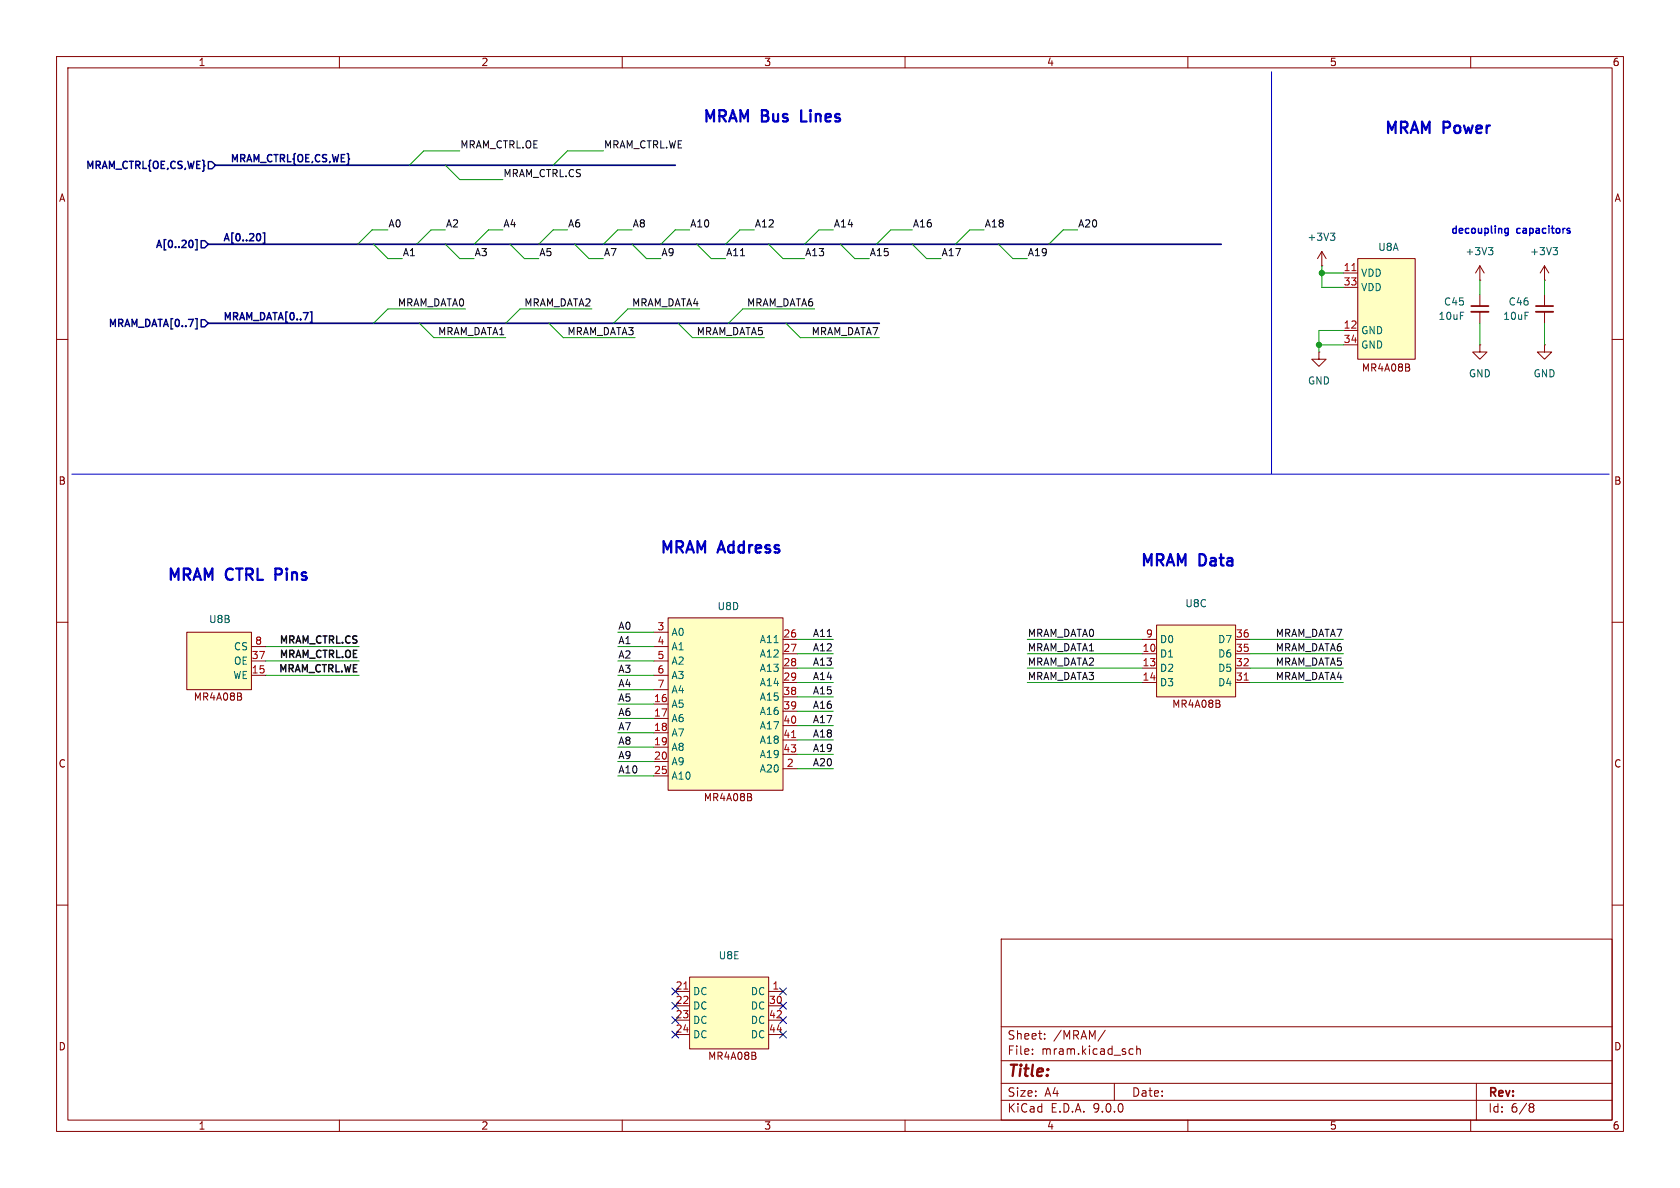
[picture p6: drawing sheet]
<svg xmlns="http://www.w3.org/2000/svg" width="297mm" height="210mm" viewBox="0 0 297 210" stroke-linecap="round" stroke-linejoin="round" font-family="sans-serif">
<g fill="none" stroke="#840000" stroke-width=".18">
<path d="M10 10h277v190h-277zM12 12h273v186h-273zM60 10v2M110 10v2M160 10v2M210 10v2M260 10v2M10 60h2M285 60h2M10 110h2M285 110h2M10 160h2"/>
<path d="M177 166h108v32h-108zM285 160h2M60 198v2M110 198v2M160 198v2M177 194.5h108M177 191.5h108M177 187.5h108M177 181.5h108M182.5 186.3v.1M182.5 185.5v.1M184.7 183.6v.1"/>
<path d="M184.7 182.8v.1M195.4 182.1l-1.3 2M197 191.5v3M199.9 185.4l.4 .1M200.3 186.3l-.4 .1M201 185.5l.2-.1 .3 .1 .1 .9M201 184.9v1.5M210 198v2M260 198v2M261 191.5v6.5M270.6 195.1l.4 .1 .2 .2-.3 .3M270.6 195.7h.3"/>
<path d="M270.9 195.7l.2 .2 .1 .4-.2 .2-.4 .1"/>
</g>
<path d="M118.1 109.2h20.3v30.5h-20.3z" fill="#ffffc2"/>
<g fill="none" stroke="#840000" stroke-width=".18">
<path d="M261.6 52.1v2M261.6 55.1v2.1M233.2 62.2v1.3h1.2l-1.2 1.3-1.3-1.3h1.3M233.2 62.2h.1M115.6 111.8h2.5M115.6 114.3h2.5M115.6 116.8h2.5M115.6 119.4h2.5M118.1 109.2h20.3v30.5h-20.3zM138.4 113h2.6M138.4 115.6h2.6M138.4 118.1h2.6"/>
<path d="M115.6 121.9h2.5M115.6 124.5h2.5M115.6 127h2.5M115.6 129.5h2.5M115.6 132.1h2.5M115.6 134.6h2.5M115.6 137.2h2.5M138.4 120.7h2.6M138.4 123.2h2.6M138.4 125.7h2.6M138.4 128.3h2.6M138.4 130.8h2.6"/>
<path d="M138.4 133.4h2.6M138.4 135.9h2.6M132.2 140.3l.6 .1v.2l-.2 .3M132.2 140.9h.4M132.6 140.9l.3 .2-.1 .3-.6 .1"/>
</g>
<path d="M139.9 130.4h.8" fill="none" stroke="#a90000" stroke-width=".18"/>
<path d="M260.1 54.1h3" fill="none" stroke="#840000" stroke-width=".3"/>
<path d="M260.1 55.1h3" fill="none" stroke="#840000" stroke-width=".33"/>
<path d="M240 45.7h10.2v17.8h-10.2z" fill="#ffffc2"/>
<g fill="none" stroke="#840000" stroke-width=".18">
<path d="M237.5 48.3h2.5M237.5 50.8h2.5M237.5 58.4h2.5M240 45.7h10.2v17.8h-10.2zM261.6 49.5h.1M261.6 47l.8 1.3M261.6 47l-.7 1.3M261.6 47v2.5M273 49.5h.1M273 47l.8 1.3M273 47l-.7 1.3M273 47v2.5"/>
<path d="M237.5 61h2.5M248.5 64.3l.6 .2 .1 .2-.3 .2M248.5 64.9h.4M248.9 64.9l.3 .3v.3l-.7 .1M261.6 61v1.2h-1.3l1.3 1.3 1.3-1.3h-1.3M261.6 61h.1M273 61v1.2h-1.2l1.2 1.3 1.3-1.3h-1.3M273 61h.1"/>
</g>
<path d="M239 47.8h.7" fill="none" stroke="#a90000" stroke-width=".18"/>
<path d="M263.1 43.8h.8l-.4 .4M263.7 44.2l.2 .3v.3l-.2 .2M274.6 43.8h.7l-.4 .4M275.1 44.2l.2 .3v.3l-.2 .2" fill="none" stroke="#006464" stroke-width=".18"/>
<path d="M121.9 172.7h14v12.7h-14z" fill="#ffffc2"/>
<g fill="none" stroke="#840000" stroke-width=".18">
<path d="M233.7 47h.1M233.7 44.5l-.8 1.2M233.7 44.5l.7 1.2M233.7 44.5v2.5M273 52.1v2M273 55.1v2.1M119.4 175.3h2.5M119.4 177.8h2.5M121.9 172.7h14v12.7h-14zM135.9 175.3h2.5M135.9 177.8h2.5M119.4 180.3h2.5"/>
<path d="M119.4 182.9h2.5M132.9 186l.6 .1 .1 .3-.3 .2M132.9 186.6h.4M133.3 186.6l.4 .2-.1 .3-.7 .2M135.9 180.3h2.5M135.9 182.9h2.5"/>
</g>
<path d="M120.9 174.8h.7" fill="none" stroke="#a90000" stroke-width=".18"/>
<path d="M271.5 54.1h3.1" fill="none" stroke="#840000" stroke-width=".3"/>
<path d="M271.5 55.1h3.1" fill="none" stroke="#840000" stroke-width=".33"/>
<path d="M235.2 41.2h.8l-.4 .5M235.7 41.7l.3 .2v.3l-.3 .3" fill="none" stroke="#006464" stroke-width=".18"/>
<path d="M204.5 110.5h13.9v12.7h-13.9z" fill="#ffffc2"/>
<path d="M201.9 113h2.6M201.9 115.6h2.6M201.9 118.1h2.6M204.5 110.5h13.9v12.7h-13.9zM218.4 113h2.6M218.4 115.6h2.6M218.4 118.1h2.6M201.9 120.7h2.6M215 123.8l.6 .1v.2l-.2 .3M215 124.4h.4M215.4 124.4l.3 .2-.1 .3-.6 .1M218.4 120.7h2.6" fill="none" stroke="#840000" stroke-width=".18"/>
<path d="M220 120.2h.7" fill="none" stroke="#a90000" stroke-width=".18"/>
<path d="M33 111.8h11.4v10.1h-11.4z" fill="#ffffc2"/>
<path d="M33 111.8h11.4v10.1h-11.4zM44.4 114.3h2.6M44.4 116.8h2.6M44.4 119.4h2.6M42 122.5l.6 .1 .1 .3-.3 .2M42 123.1h.4M42.4 123.1l.3 .2v.3l-.7 .2" fill="none" stroke="#840000" stroke-width=".18"/>
<path d="M36.8 28.6h.7l.6 .6-.6 .6h-.7zM34.5 42.4h.3v1.8h-.3M35.6 42.5h.6l.6 .7-.6 .6h-.6zM35.6 56.5h.6l.6 .7-.6 .6h-.6zM46.5 41.2h.3v1.8h-.3" fill="none" stroke="#000084" stroke-width=".25"/>
<path d="M224.8 12.7v71.1M12.7 83.8h271.8" fill="none" stroke="#0000c2" stroke-width=".18"/>
<path d="M38.1 29.2h81.3M36.8 43.2h179.1M36.8 57.2h118.6" fill="none" stroke="#000084" stroke-width=".3"/>
<g fill="none" stroke="#009600" stroke-width=".18">
<path d="M78.7 29.2l2.6 2.6h7.6M81.3 26.7h-6.4l-2.5 2.5M106.7 26.7h-6.4l-2.5 2.5M66 43.2l2.6 2.5h2.5M68.6 40.6h-2.8l-2.6 2.6M74.2 57.2l2.5 2.5h12.7M78.7 40.6h-2.5l-2.5 2.6M78.7 43.2l2.6 2.5h2.5M82.3 54.6h-13.7l-2.6 2.6M88.9 40.6h-2.5l-2.6 2.6M90.2 43.2l2.5 2.5h2.5M97 57.2l2.6 2.5h12.7"/>
<path d="M100.3 40.6h-2.5l-2.6 2.6M101.6 43.2l2.5 2.5h2.6M104.6 54.6h-12.7l-2.5 2.6M111.8 40.6h-2.6l-2.5 2.6M111.8 43.2l2.5 2.5h2.5M119.9 57.2l2.5 2.5h12.7M121.9 40.6h-2.5l-2.6 2.6M123.2 43.2l2.5 2.5h2.6M123.7 54.6h-12.7l-2.5 2.6M133.3 40.6h-2.5l-2.5 2.6M135.9 43.2l2.5 2.5h3.8M138.9 57.2l2.6 2.5h13.9"/>
<path d="M144 54.6h-12.7l-2.5 2.6M147.3 40.6h-2.5l-2.6 2.6M148.6 43.2l2.5 2.5h2.6M161.3 40.6h-3.8l-2.6 2.6M161.3 43.2l2.5 2.5h2.6M174 40.6h-2.6l-2.5 2.6M176.5 43.2l2.6 2.5h2.5M190.5 40.6h-2.5l-2.6 2.6M233.7 47v3.8h3.8M233.7 48.3h3.8M237.5 58.4h-4.3v3.8M261.6 49.5v2.6"/>
<path d="M261.6 57.2v3.8M273 49.5v2.6M273 57.2v3.8M233.2 61h4.3M47 114.3h16.5M47 116.8h16.5M47 119.4h16.5M109.2 114.3h6.4M109.2 116.8h6.4M109.2 119.4h6.4M109.2 111.8h6.4M141 118.1h6.3"/>
<path d="M141 113h6.3M141 115.6h6.3M181.6 118.1h20.3M181.6 113h20.3M181.6 115.6h20.3M221 118.1h16.5M221 113h16.5M221 115.6h16.5M109.2 124.5h6.4M109.2 137.2h6.4M109.2 134.6h6.4M109.2 132.1h6.4"/>
<path d="M109.2 129.5h6.4M109.2 127h6.4M109.2 121.9h6.4M141 120.7h6.3M141 135.9h6.3M141 125.7h6.3M141 130.8h6.3M141 133.4h6.3M141 123.2h6.3M141 128.3h6.3M181.6 120.7h20.3M221 120.7h16.5"/>
</g>
<g fill="none" stroke="#000084" stroke-width=".18">
<path d="M118.8 174.7l1.2 1.2M118.8 179.7l1.2 1.2M118.8 177.2l1.2 1.2M120 174.7l-1.2 1.2M120 179.7l-1.2 1.2M120 177.2l-1.2 1.2M137.8 177.2l1.2 1.2M137.8 179.7l1.2 1.2M137.8 174.7l1.2 1.2M139 177.2l-1.2 1.2M139 179.7l-1.2 1.2M139 174.7l-1.2 1.2"/>
<path d="M118.8 182.3l1.2 1.2M120 182.3l-1.2 1.2M137.8 182.3l1.2 1.2M139 182.3l-1.2 1.2"/>
</g>
<path d="M266.3 40.4h.3M266.6 40.4v1l-.1 .2h-.3M266.6 41.2h-.3M277.5 40.9v.3" fill="none" stroke="#0000c2" stroke-width=".25"/>
<g fill="#009600" stroke="#009600" stroke-width=".18">
<circle cx="233.2" cy="61" r=".46"/>
<circle cx="233.7" cy="48.3" r=".46"/>
</g>
<g font-size="2.8" fill="#0000c2">
<text x="124" y="22.2">MRAM Bus</text>
<text x="142.4" y="22.2">Lines</text>
<text x="244.5" y="24.2">MRAM Power</text>
<text x="116.4" y="98.4">MRAM Address</text>
<text x="201.4" y="100.7">MRAM Data</text>
<text x="29.3" y="103.2">MRAM CTRL</text>
<text x="49.4" y="103.2">Pins</text>
</g>
<text font-size="2.8" fill="#840000" x="178" y="190.9">Title:</text>
<g font-size="2.1" fill="#840000">
<text x="178" y="184">Sheet:</text>
<text x="186.2" y="184">/MRAM/</text>
<text x="178" y="186.7">File:</text>
<text x="184.1" y="186.7">mram.kicad_sch</text>
<text x="178" y="196.9">KiCad</text>
<text x="178" y="194.1">Size:</text>
<text x="184.7" y="194.1">A4</text>
<text x="185.7" y="196.9">E.D.A.</text>
<text x="193.3" y="196.9">9.0.0</text>
<text x="200" y="194.1">Date:</text>
<text x="263" y="194.3">Rev:</text>
<text x="263" y="196.9">Id:</text>
<text x="267.1" y="196.9">6/8</text>
</g>
<g font-size="1.8" fill="#840000">
<text x="35" y="11.9">1</text>
<text x="85" y="11.9">2</text>
<text x="135" y="11.9">3</text>
<text x="185" y="11.9">4</text>
<text x="235" y="11.9">5</text>
<text x="285" y="11.9">6</text>
<text x="10.3" y="35.9">A</text>
<text x="285.3" y="35.9">A</text>
<text x="240.1" y="65.9">MR4A08B</text>
<text x="10.3" y="85.9">B</text>
<text x="285.3" y="85.9">B</text>
<text x="33.6" y="124.1">MR4A08B</text>
<text x="206.6" y="125.3">MR4A08B</text>
<text x="10.3" y="135.9">C</text>
<text x="285.3" y="135.9">C</text>
<text x="123.8" y="141.8">MR4A08B</text>
<text x="10.3" y="185.9">D</text>
<text x="285.3" y="185.9">D</text>
<text x="124.5" y="187.6">MR4A08B</text>
<text x="35" y="199.9">1</text>
<text x="85" y="199.9">2</text>
<text x="135" y="199.9">3</text>
<text x="185" y="199.9">4</text>
<text x="235" y="199.9">5</text>
<text x="285" y="199.9">6</text>
</g>
<g font-size="1.8" fill="#000084">
<text x="40.6" y="28.8">MRAM_CTRL{OE,CS,WE}</text>
<text x="14.9" y="30.2">MRAM_CTRL{OE,CS,WE}</text>
<text x="27.2" y="44.2">A[0..20]</text>
<text x="39.4" y="42.7">A[0..20]</text>
<text x="18.9" y="58.2">MRAM_DATA[0..7]</text>
<text x="39.4" y="56.7">MRAM_DATA[0..7]</text>
</g>
<g font-size="1.8" fill="#0f0f0f">
<text x="81.3" y="26.3">MRAM_CTRL.OE</text>
<text x="106.7" y="26.3">MRAM_CTRL.WE</text>
<text x="88.9" y="31.4">MRAM_CTRL.CS</text>
<text x="68.6" y="40.3">A0</text>
<text x="78.7" y="40.3">A2</text>
<text x="88.9" y="40.3">A4</text>
<text x="100.3" y="40.3">A6</text>
<text x="111.8" y="40.3">A8</text>
<text x="121.9" y="40.3">A10</text>
<text x="133.3" y="40.3">A12</text>
<text x="147.3" y="40.3">A14</text>
<text x="161.3" y="40.3">A16</text>
<text x="174" y="40.3">A18</text>
<text x="190.5" y="40.3">A20</text>
<text x="71.1" y="45.4">A1</text>
<text x="83.8" y="45.4">A3</text>
<text x="95.2" y="45.4">A5</text>
<text x="106.7" y="45.4">A7</text>
<text x="116.8" y="45.4">A9</text>
<text x="128.3" y="45.4">A11</text>
<text x="142.2" y="45.4">A13</text>
<text x="153.7" y="45.4">A15</text>
<text x="166.4" y="45.4">A17</text>
<text x="181.6" y="45.4">A19</text>
<text x="70.2" y="54.3">MRAM_DATA0</text>
<text x="77.4" y="59.3">MRAM_DATA1</text>
<text x="92.6" y="54.3">MRAM_DATA2</text>
<text x="100.2" y="59.3">MRAM_DATA3</text>
<text x="111.6" y="54.3">MRAM_DATA4</text>
<text x="123.1" y="59.3">MRAM_DATA5</text>
<text x="132" y="54.3">MRAM_DATA6</text>
<text x="143.4" y="59.3">MRAM_DATA7</text>
<text x="49.1" y="113.9">MRAM_CTRL.CS</text>
<text x="109.2" y="111.4">A0</text>
<text x="109.2" y="114">A1</text>
<text x="143.6" y="112.7">A11</text>
<text x="181.6" y="112.7">MRAM_DATA0</text>
<text x="225.4" y="112.7">MRAM_DATA7</text>
<text x="49" y="118.9">MRAM_CTRL.WE</text>
<text x="49.1" y="116.4">MRAM_CTRL.OE</text>
<text x="109.2" y="119">A3</text>
<text x="109.2" y="116.5">A2</text>
<text x="143.6" y="115.2">A12</text>
<text x="143.6" y="117.8">A13</text>
<text x="181.6" y="115.2">MRAM_DATA1</text>
<text x="181.6" y="117.8">MRAM_DATA2</text>
<text x="225.4" y="115.2">MRAM_DATA6</text>
<text x="225.4" y="117.8">MRAM_DATA5</text>
<text x="109.2" y="121.6">A4</text>
<text x="109.2" y="124.1">A5</text>
<text x="143.6" y="122.8">A15</text>
<text x="143.6" y="125.4">A16</text>
<text x="143.6" y="120.3">A14</text>
<text x="181.6" y="120.3">MRAM_DATA3</text>
<text x="225.4" y="120.3">MRAM_DATA4</text>
<text x="109.2" y="129.2">A7</text>
<text x="109.2" y="131.7">A8</text>
<text x="109.2" y="126.7">A6</text>
<text x="143.6" y="127.9">A17</text>
<text x="143.6" y="130.5">A18</text>
<text x="109.2" y="136.8">A10</text>
<text x="109.2" y="134.3">A9</text>
<text x="143.6" y="135.5">A20</text>
<text x="143.6" y="133">A19</text>
</g>
<g font-size="1.8" fill="#0000c2">
<text x="256.3" y="41.7">decoupling</text>
<text x="268.2" y="41.7">capacitors</text>
</g>
<g font-size="1.8" fill="#006464">
<text x="231" y="42.8">+3V3</text>
<text x="243.6" y="44.6">U8A</text>
<text x="259" y="45.3">+3V3</text>
<text x="270.4" y="45.3">+3V3</text>
<text x="240.5" y="49.1">VDD</text>
<text x="240.5" y="51.7">VDD</text>
<text x="240.5" y="59.3">GND</text>
<text x="254.2" y="56.7">10uF</text>
<text x="255.2" y="54.2">C45</text>
<text x="265.6" y="56.7">10uF</text>
<text x="266.6" y="54.2">C46</text>
<text x="240.5" y="61.8">GND</text>
<text x="231.1" y="68.2">GND</text>
<text x="259.6" y="66.9">GND</text>
<text x="271" y="66.9">GND</text>
<text x="209.4" y="107.5">U8C</text>
<text x="36.9" y="110.3">U8B</text>
<text x="118.6" y="112.6">A0</text>
<text x="126.8" y="108.1">U8D</text>
<text x="134.2" y="113.9">A11</text>
<text x="205" y="113.9">D0</text>
<text x="215.2" y="113.9">D7</text>
<text x="41.3" y="115.2">CS</text>
<text x="41.3" y="117.7">OE</text>
<text x="118.6" y="115.2">A1</text>
<text x="118.6" y="117.7">A2</text>
<text x="134.2" y="116.4">A12</text>
<text x="134.2" y="119">A13</text>
<text x="205" y="116.4">D1</text>
<text x="205" y="119">D2</text>
<text x="215.2" y="116.4">D6</text>
<text x="215.2" y="119">D5</text>
<text x="41.1" y="120.2">WE</text>
<text x="118.6" y="120.2">A3</text>
<text x="118.6" y="122.8">A4</text>
<text x="118.6" y="125.3">A5</text>
<text x="134.2" y="121.5">A14</text>
<text x="134.2" y="124.1">A15</text>
<text x="205" y="121.5">D3</text>
<text x="215.2" y="121.5">D4</text>
<text x="118.6" y="127.9">A6</text>
<text x="118.6" y="130.4">A7</text>
<text x="134.2" y="126.6">A16</text>
<text x="134.2" y="129.1">A17</text>
<text x="134.2" y="131.7">A18</text>
<text x="118.6" y="132.9">A8</text>
<text x="118.6" y="135.5">A9</text>
<text x="134.2" y="134.2">A19</text>
<text x="134.2" y="136.8">A20</text>
<text x="118.6" y="138">A10</text>
<text x="127" y="169.8">U8E</text>
<text x="122.4" y="176.1">DC</text>
<text x="122.4" y="178.7">DC</text>
<text x="132.6" y="176.1">DC</text>
<text x="132.6" y="178.7">DC</text>
<text x="122.4" y="181.2">DC</text>
<text x="122.4" y="183.7">DC</text>
<text x="132.6" y="181.2">DC</text>
<text x="132.6" y="183.7">DC</text>
</g>
<g font-size="1.8" fill="#a90000">
<text x="237.4" y="48">11</text>
<text x="237.4" y="50.5">33</text>
<text x="237.4" y="58.2">12</text>
<text x="237.4" y="60.7">34</text>
<text x="116.1" y="111.5">3</text>
<text x="138.4" y="112.8">26</text>
<text x="202.5" y="112.8">9</text>
<text x="218.4" y="112.8">36</text>
<text x="44.4" y="116.6">37</text>
<text x="44.4" y="119.1">15</text>
<text x="45" y="114">8</text>
<text x="116.1" y="114">4</text>
<text x="116.1" y="116.6">5</text>
<text x="116.1" y="119.1">6</text>
<text x="138.4" y="115.3">27</text>
<text x="138.4" y="117.9">28</text>
<text x="201.9" y="115.3">10</text>
<text x="201.9" y="117.9">13</text>
<text x="218.4" y="115.3">35</text>
<text x="218.4" y="117.9">32</text>
<text x="115.5" y="124.2">16</text>
<text x="116.1" y="121.7">7</text>
<text x="138.4" y="120.4">29</text>
<text x="138.4" y="122.9">38</text>
<text x="138.4" y="125.5">39</text>
<text x="201.9" y="120.4">14</text>
<text x="218.4" y="120.4">31</text>
<text x="115.5" y="126.7">17</text>
<text x="115.5" y="129.3">18</text>
<text x="115.5" y="131.8">19</text>
<text x="138.4" y="128">40</text>
<text x="138.4" y="130.6">41</text>
<text x="115.5" y="134.4">20</text>
<text x="115.5" y="136.9">25</text>
<text x="138.4" y="133.1">43</text>
<text x="139" y="135.6">2</text>
<text x="119.3" y="175">21</text>
<text x="119.3" y="177.5">22</text>
<text x="135.8" y="177.5">30</text>
<text x="136.5" y="175">1</text>
<text x="119.3" y="180.1">23</text>
<text x="119.3" y="182.6">24</text>
<text x="135.8" y="180.1">42</text>
<text x="135.8" y="182.6">44</text>
</g>
</svg>
